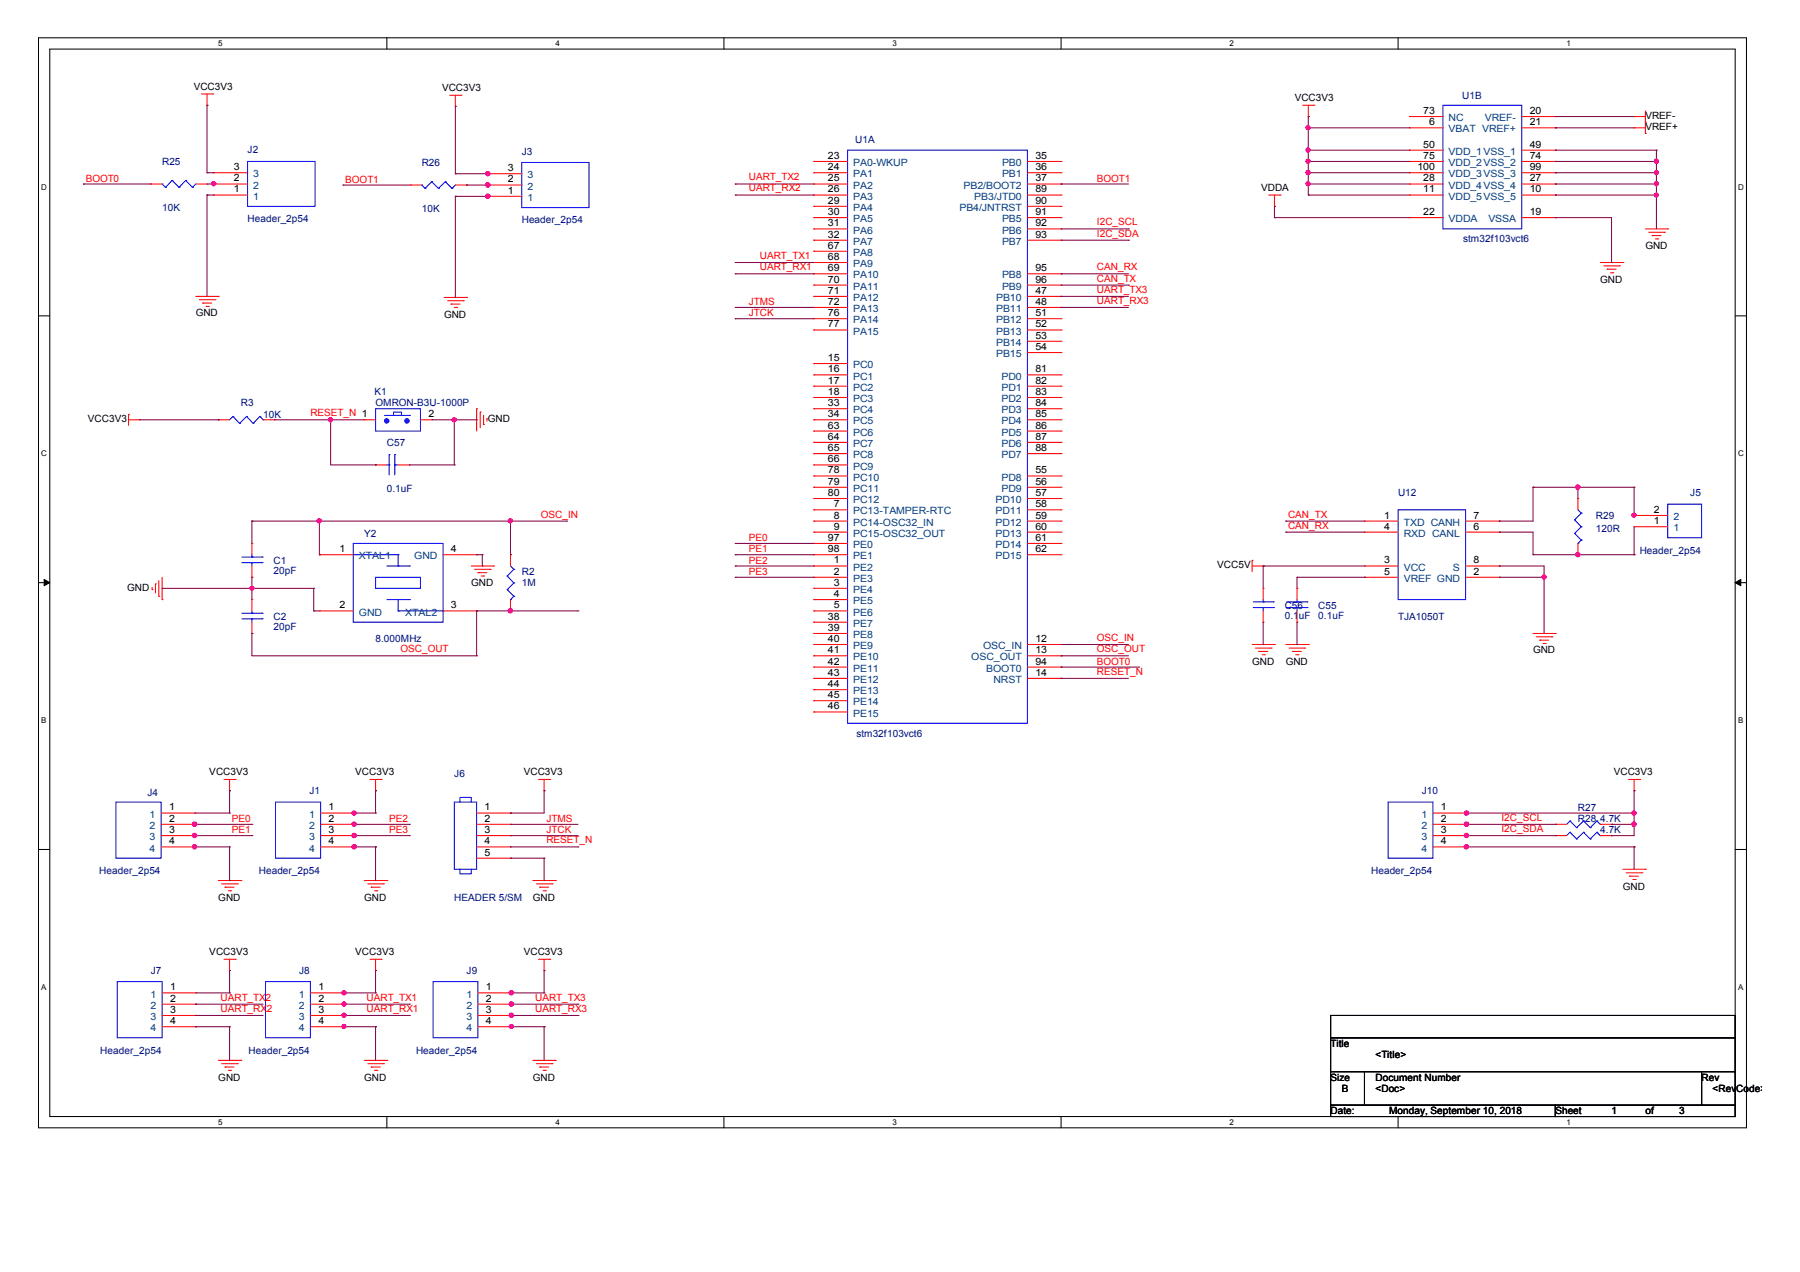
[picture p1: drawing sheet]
<svg xmlns="http://www.w3.org/2000/svg" width="297mm" height="210mm" viewBox="0 0 297 210" stroke-linecap="round" stroke-linejoin="round" font-family="sans-serif">
<path d="M6.3 6.2h281.9v179.9h-281.9zM8.2 8.1h278.1v176.1h-278.1z" fill="none" stroke="#000" stroke-width=".17"/>
<g fill="#fff">
<path d="M36 6.4h.7v1.5h-.7z"/>
<path d="M36 184.5h.7v1.4h-.7z"/>
</g>
<path d="M63.8 6.2v1.9M63.8 184.2v1.9" fill="none" stroke="#000" stroke-width=".17"/>
<g fill="#fff">
<path d="M91.7 6.4h.7v1.5h-.7z"/>
<path d="M91.7 184.5h.7v1.4h-.7z"/>
</g>
<path d="M119.5 6.2v1.9M119.5 184.2v1.9" fill="none" stroke="#000" stroke-width=".17"/>
<g fill="#fff">
<path d="M147.3 6.4h.7v1.5h-.7z"/>
<path d="M147.3 184.5h.7v1.4h-.7z"/>
</g>
<path d="M175.1 6.2v1.9M175.1 184.2v1.9" fill="none" stroke="#000" stroke-width=".17"/>
<g fill="#fff">
<path d="M202.9 6.4h.7v1.5h-.7z"/>
<path d="M202.9 184.5h.7v1.4h-.7z"/>
</g>
<path d="M230.7 6.2v1.9M230.7 184.2v1.9" fill="none" stroke="#000" stroke-width=".17"/>
<g fill="#fff">
<path d="M258.5 6.4h.7v1.5h-.7z"/>
<path d="M258.5 184.5h.7v1.4h-.7z"/>
<path d="M6.8 30.1h.9v1.5h-.9z"/>
<path d="M286.8 30.1h.9v1.5h-.9z"/>
<path d="M6.8 74.1h.9v1.5h-.9z"/>
<path d="M286.8 74.1h.9v1.5h-.9z"/>
</g>
<path d="M6.3 52.1h1.9M286.3 52.1h1.9" fill="none" stroke="#000" stroke-width=".17"/>
<g fill="#fff">
<path d="M6.8 118.2h.9v1.4h-.9z"/>
<path d="M286.8 118.2h.9v1.4h-.9z"/>
</g>
<path d="M6.3 96.2h1.9M286.3 96.2h1.9" fill="none" stroke="#000" stroke-width=".17"/>
<g fill="#000" stroke="#000" stroke-width=".17">
<path d="M7.3 95.6l.9 .6-.9 .5z" fill-rule="evenodd"/>
<path d="M286.3 96.2l1-.6v1.1z" fill-rule="evenodd"/>
</g>
<g fill="#fff">
<path d="M6.8 162.2h.8v1.5h-.8z"/>
<path d="M286.8 162.2h.8v1.5h-.8z"/>
</g>
<path d="M6.3 140.2h1.9M286.3 140.2h1.9M219.6 167.6h66.7v3.7h-66.7zM219.6 171.3h66.7v5.5h-66.7zM219.6 176.8h5.6v5.6h-5.6zM225.2 176.8h55.6v5.6h-55.6zM280.8 176.8h5.5v5.6h-5.5zM219.6 182.4h37.1v1.8h-37.1zM256.7 182.4h29.6v1.8h-29.6z" fill="none" stroke="#000" stroke-width=".17"/>
<g fill="none" stroke="#f00" stroke-width=".17">
<path d="M33.2 15.5h1.9M34.2 17.4h.1M34.2 15.5v1.9M35.1 15.5h.1M74.2 15.7h1.9M75.1 17.5h.1M75.1 15.7v1.8M76.1 15.7h.1M215 17.4h1.8M215.9 19.2h.1M215.9 17.4v1.8M216.8 17.4h.1"/>
<path d="M232.6 19.2h.1M232.6 19.2h5.5M251.1 19.2h5.6M256.7 19.2h.1M269.7 19.2h.1M269.7 19.2h1.8M271.5 18.3v3.7M24.9 30.4h.1M24.9 30.4h1.9M32.3 30.4h1.9M34.2 30.4h.1M35.3 32.2h.1"/>
<path d="M35.3 30.4h.1M35.3 28.5h.1M35.3 32.2h5.6M35.3 28.5h5.6M35.3 30.4h5.6M67.7 30.5h.1M67.7 30.5h1.9M75.1 30.5h1.9M77 30.5h.1M80.5 32.4h.1M80.5 30.5h.1M80.5 28.7h.1"/>
<path d="M80.5 32.4h5.6M80.5 30.5h5.6M80.5 28.7h5.6M134.3 26.6h.1M134.3 28.5h.1M134.3 30.4h.1M134.3 32.2h.1M134.3 34.1h.1M134.3 35.9h.1M134.3 37.8h.1M134.3 39.6h.1M134.3 37.8h5.6"/>
<path d="M134.3 32.2h5.6M134.3 26.6h5.6M134.3 28.5h5.6M134.3 30.4h5.6M134.3 35.9h5.6M134.3 34.1h5.6M134.3 39.6h5.6M169.5 37.8h5.6M169.5 32.2h5.6M169.5 26.6h5.6M169.5 28.5h5.6M169.5 30.4h5.6"/>
<path d="M169.5 35.9h5.6M169.5 34.1h5.6M169.5 39.6h5.6M175.1 26.6h.1M175.1 28.5h.1M175.1 30.4h.1M175.1 32.2h.1M175.1 34.1h.1M175.1 35.9h.1M175.1 37.8h.1M175.1 39.6h.1M209.4 32.2h1.8"/>
<path d="M210.3 34.1h.1M210.3 32.2v1.9M211.2 32.2h.1M232.6 21.1h.1M232.6 24.8h.1M232.6 26.6h.1M232.6 28.5h.1M232.6 30.4h.1M232.6 32.2h.1M232.6 35.9h.1M232.6 32.2h5.5M232.6 21.1h5.5"/>
<path d="M232.6 24.8h5.5M232.6 26.6h5.5M232.6 28.5h5.5M232.6 30.4h5.5M232.6 35.9h5.5M251.1 32.2h5.6M251.1 21.1h5.6M251.1 24.8h5.6M251.1 26.6h5.6M251.1 28.5h5.6M251.1 30.4h5.6M251.1 35.9h5.6"/>
<path d="M256.7 35.9h.1M256.7 32.2h.1M256.7 30.4h.1M256.7 28.5h.1M256.7 26.6h.1M256.7 24.8h.1M256.7 21.1h.1M269.7 21.1h.1M269.7 21.1h1.8M271.5 22h.1M271.5 20.2h.1M271.5 37.8h3.7"/>
<path d="M272.1 38.3h2.6M272.6 38.9h.1M272.6 38.9h1.5M273.2 39.4h.4M273.6 39.4h.1M274.7 38.3h.1M275.2 37.8h.1M32.3 48.9h3.7M32.9 49.5h2.6M33.4 50h.1M33.4 50h1.5M34 50.6h.4"/>
<path d="M34.4 50.6h.1M35.5 49.5h.1M36 48.9h.1M73.3 49.1h3.7M73.9 49.6h2.6M74.4 50.2h.1M74.4 50.2h1.5M75 50.7h.4M75.4 50.7h.1M76.5 49.6h.1M77 49.1h.1M134.3 41.5h.1"/>
<path d="M134.3 43.3h.1M134.3 45.2h.1M134.3 47h.1M134.3 48.9h.1M134.3 50.7h.1M134.3 52.6h.1M134.3 54.5h.1M134.3 48.9h5.6M134.3 50.7h5.6M134.3 43.3h5.6M134.3 41.5h5.6M134.3 45.2h5.6"/>
<path d="M134.3 47h5.6M134.3 52.6h5.6M134.3 54.5h5.6M169.5 48.9h5.6M169.5 50.7h5.6M169.5 45.2h5.6M169.5 47h5.6M169.5 52.6h5.6M169.5 54.5h5.6M169.5 56.3h5.6M169.5 58.2h5.6M175.1 45.2h.1"/>
<path d="M175.1 47h.1M175.1 50.7h.1M175.1 48.9h.1M175.1 52.6h.1M175.1 54.5h.1M175.1 56.3h.1M175.1 58.2h.1M264.1 43.3h3.7M264.7 43.9h2.6M265.2 44.4h.1M265.2 44.4h1.5M265.8 45h.3"/>
<path d="M266.1 45h.1M267.3 43.9h.1M267.8 43.3h.1M21.2 68.4h.1M21.2 69.3h1.8M21.2 68.4v1.8M23 69.3h.1M36 69.3h.1M36 69.3h1.9M43.4 69.3h1.9M45.3 69.3h.1M60.1 69.3h.1"/>
<path d="M60.1 69.3h1.9M62 76.7h.1M62 76.7h1.8M65.7 76.7h1.9M67.6 76.7h.1M69.4 69.3h1.8M71.2 69.3h.1M78.7 67.5h.1M78.7 67.5v3.6M79.2 68h.1M79.2 68v2.6M79.8 70h.1"/>
<path d="M79.8 68.6v1.4M80.3 69.1h.1M80.3 69.1v.4M134.3 60h.1M134.3 61.9h.1M134.3 63.7h.1M134.3 65.6h.1M134.3 67.5h.1M134.3 69.3h.1M134.3 71.1h.1M134.3 73h.1M134.3 74.9h.1"/>
<path d="M134.3 76.7h.1M134.3 78.5h.1M134.3 69.3h5.6M134.3 76.7h5.6M134.3 60h5.6M134.3 61.9h5.6M134.3 63.7h5.6M134.3 65.6h5.6M134.3 67.5h5.6M134.3 71.1h5.6M134.3 73h5.6M134.3 74.9h5.6"/>
<path d="M134.3 78.5h5.6M169.5 69.3h5.6M169.5 61.9h5.6M169.5 63.7h5.6M169.5 65.6h5.6M169.5 67.5h5.6M169.5 71.1h5.6M169.5 73h5.6M169.5 74.9h5.6M169.5 78.5h5.6M175.1 61.9h.1M175.1 63.7h.1"/>
<path d="M175.1 65.6h.1M175.1 67.5h.1M175.1 69.3h.1M175.1 71.1h.1M175.1 73h.1M175.1 74.9h.1M175.1 78.5h.1M25.1 97.3h.1M25.1 96.9v.4M25.7 96.4h.1M25.7 96.4v1.4M26.2 98.4h.1"/>
<path d="M26.2 95.8v2.6M26.8 98.9h.1M26.8 95.3v3.6M41.6 89.7h.1M41.6 95.3h.1M41.6 98.9h.1M41.6 89.7v1.8M41.6 93.4v1.9M41.6 98.9v1.9M52.7 91.5h.1M52.7 91.5h5.6M73.1 91.5h5.6"/>
<path d="M77.8 93.4h3.6M78.3 94h2.6M78.7 91.5h.1M78.9 94.5h.1M78.9 94.5h1.4M79.4 95.1h.4M79.8 95.1h.1M80.9 94h.1M81.4 93.4h.1M84.2 91.5h.1M84.2 91.5v1.9M84.2 98.9v1.9"/>
<path d="M134.3 80.4h.1M134.3 82.3h.1M134.3 84.1h.1M134.3 86h.1M134.3 87.8h.1M134.3 89.7h.1M134.3 91.5h.1M134.3 93.4h.1M134.3 95.3h.1M134.3 97.1h.1M134.3 98.9h.1M134.3 93.4h5.6"/>
<path d="M134.3 80.4h5.6M134.3 82.3h5.6M134.3 84.1h5.6M134.3 86h5.6M134.3 87.8h5.6M134.3 89.7h5.6M134.3 91.5h5.6M134.3 95.3h5.6M134.3 97.1h5.6M134.3 98.9h5.6M169.5 80.4h5.6M169.5 82.3h5.6"/>
<path d="M169.5 84.1h5.6M169.5 86h5.6M169.5 87.8h5.6M169.5 89.7h5.6M169.5 91.5h5.6M175.1 80.4h.1M175.1 82.3h.1M175.1 84.1h.1M175.1 86h.1M175.1 87.8h.1M175.1 89.7h.1M175.1 91.5h.1"/>
<path d="M206.6 92.5h.1M206.6 93.4h1.8M206.6 92.5v1.8M208.4 93.4h.1M208.4 97.1h.1M208.4 97.1v1.8M214 97.1h.1M214 97.1v1.8M225.2 86h.1M225.2 93.4h.1M225.2 87.8h.1M225.2 95.3h.1"/>
<path d="M225.2 93.4h5.5M225.2 86h5.5M225.2 87.8h5.5M225.2 95.3h5.5M241.9 93.4h5.5M241.9 86h5.5M241.9 87.8h5.5M241.9 95.3h5.5M247.4 95.3h.1M247.4 87.8h.1M247.4 86h.1M247.4 93.4h.1"/>
<path d="M260.4 82.3h.1M260.4 91.5h.1M260.4 82.3v1.8M260.4 89.7v1.8M269.7 86.9h.1M269.7 85.1h.1M269.7 86.9h5.5M269.7 85.1h5.5M41.6 104.5h.1M41.6 102.7v1.8M52.7 100.8h.1M52.7 100.8h5.6"/>
<path d="M73.1 100.8h5.6M78.7 100.8h.1M84.2 100.8h.1M134.3 100.8h.1M134.3 102.7h.1M134.3 104.5h.1M134.3 106.4h.1M134.3 108.2h.1M134.3 110.1h.1M134.3 111.9h.1M134.3 113.8h.1M134.3 115.6h.1"/>
<path d="M134.3 117.5h.1M134.3 104.5h5.6M134.3 106.4h5.6M134.3 100.8h5.6M134.3 102.7h5.6M134.3 108.2h5.6M134.3 110.1h5.6M134.3 111.9h5.6M134.3 113.8h5.6M134.3 115.6h5.6M134.3 117.5h5.6M169.5 106.4h5.6"/>
<path d="M169.5 108.2h5.6M169.5 110.1h5.6M169.5 111.9h5.6M175.1 106.4h.1M175.1 108.2h.1M175.1 110.1h.1M175.1 111.9h.1M206.6 106.4h3.7M207.2 106.9h2.6M207.7 107.5h.1M207.7 107.5h1.5M208.3 108h.4"/>
<path d="M208.4 102.7h.1M208.4 100.8v1.9M208.7 108h.1M209.8 106.9h.1M210.3 106.4h.1M212.2 106.4h3.7M212.7 106.9h2.6M213.3 107.5h.1M213.3 107.5h1.5M213.8 108h.4M214 102.7h.1M214 100.8v1.9"/>
<path d="M214.2 108h.1M215.3 106.9h.1M215.9 106.4h.1M253 104.5h3.7M253.5 105.1h2.6M254.1 105.6h.1M254.1 105.6h1.5M254.6 106.2h.4M255 106.2h.1M256.1 105.1h.1M256.7 104.5h.1M26.6 137.9h5.5"/>
<path d="M26.6 134.2h5.5M26.6 136h5.5M26.6 139.8h5.5M32.1 134.2h.1M32.1 136h.1M32.1 137.9h.1M32.1 139.8h.1M37 128.6h1.8M37.9 130.5h.1M37.9 128.6v1.9M38.8 128.6h.1M52.9 137.9h5.6"/>
<path d="M52.9 134.2h5.6M52.9 136h5.6M52.9 139.8h5.6M58.5 134.2h.1M58.5 136h.1M58.5 137.9h.1M58.5 139.8h.1M61 128.6h1.9M62 130.5h.1M62 128.6v1.9M62.9 128.6h.1M78.7 137.9h5.5"/>
<path d="M78.7 134.2h5.5M78.7 136h5.5M78.7 139.8h5.5M84.2 134.2h.1M84.2 136h.1M84.2 137.9h.1M84.2 139.8h.1M88.9 128.6h1.8M89.8 130.5h.1M89.8 128.6v1.9M90.7 128.6h.1M236.5 137.9h5.5"/>
<path d="M236.5 134.2h5.5M236.5 136h5.5M236.5 139.8h5.5M242 134.2h.1M242 136h.1M242 137.9h.1M242 139.8h.1M256.7 137.9h.1M256.7 136h.1M256.7 137.9h1.8M256.7 136h1.8M264.1 137.9h1.8"/>
<path d="M264.1 136h1.8M265.9 137.9h.1M265.9 136h.1M268.7 128.6h1.9M269.7 130.5h.1M269.7 128.6v1.9M270.6 128.6h.1M36 145.3h3.8M36.6 145.9h2.6M37 158.3h1.8M37.1 146.4h.1M37.1 146.4h1.5"/>
<path d="M37.7 147h.4M37.9 158.3v1.9M38.1 147h.1M38.8 158.3h.1M39.2 145.9h.1M39.8 145.3h.1M60.1 145.3h3.7M60.7 145.9h2.6M61 158.3h1.9M61.3 146.4h.1M61.3 146.4h1.4M61.8 147h.4"/>
<path d="M62 158.3v1.9M62.2 147h.1M62.9 158.3h.1M63.3 145.9h.1M63.8 145.3h.1M78.7 141.6h5.5M84.2 141.6h.1M87.9 145.3h3.8M88.5 145.9h2.6M88.9 158.3h1.8M89.1 146.4h.1M89.1 146.4h1.5"/>
<path d="M89.6 147h.4M89.8 158.3v1.9M90 147h.1M90.7 158.3h.1M91.1 145.9h.1M91.7 145.3h.1M267.8 143.4h3.7M268.4 144h2.5M268.9 144.6h.1M268.9 144.6h1.5M269.5 145.1h.3M269.8 145.1h.1"/>
<path d="M270.9 144h.1M271.5 143.4h.1M26.8 163.8h5.5M26.8 165.7h5.5M26.8 167.6h5.5M26.8 169.4h5.5M32.3 163.8h.1M32.3 165.7h.1M32.3 167.6h.1M32.3 169.4h.1M36 175h3.8M36.6 175.5h2.6"/>
<path d="M37.1 176.1h.1M37.1 176.1h1.5M37.7 176.6h.4M37.9 160.2h.1M38.1 176.6h.1M39.2 175.5h.1M39.8 175h.1M51.2 163.8h5.6M51.2 165.7h5.6M51.2 167.6h5.6M51.2 169.4h5.6M56.8 163.8h.1"/>
<path d="M56.8 165.7h.1M56.8 167.6h.1M56.8 169.4h.1M60.1 175h3.7M60.7 175.5h2.6M61.3 176.1h.1M61.3 176.1h1.4M61.8 176.6h.4M62 160.2h.1M62.2 176.6h.1M63.3 175.5h.1M63.8 175h.1"/>
<path d="M78.9 163.8h5.5M78.9 165.7h5.5M78.9 167.6h5.5M78.9 169.4h5.5M84.4 163.8h.1M84.4 165.7h.1M84.4 167.6h.1M84.4 169.4h.1M87.9 175h3.8M88.5 175.5h2.6M89.1 176.1h.1M89.1 176.1h1.5"/>
<path d="M89.6 176.6h.4M89.8 160.2h.1M90 176.6h.1M91.1 175.5h.1M91.7 175h.1"/>
</g>
<g fill="none" stroke="#00f" stroke-width=".17">
<path d="M238.1 17.4h13v20.4h-13zM26.8 30.4h.1M26.8 30.4l.5 .5M27.3 30.9h.1M28.4 29.8h.1M28.4 29.8l1.1 1.1M28.4 29.8l-1.1 1.1M29.5 30.9h.1M30.6 29.8h.1M30.6 29.8l1.1 1.1M30.6 29.8l-1.1 1.1M31.7 30.9h.1"/>
<path d="M32.3 30.4l-.6 .5M40.9 26.6h11.1v7.5h-11.1zM69.6 30.5h.1M69.6 30.5l.5 .6M70.1 31.1h.1M71.2 30h.1M71.2 30l1.1 1.1M71.2 30l-1.1 1.1M72.3 31.1h.1M73.5 30h.1M73.5 30l1.1 1.1M73.5 30l-1.2 1.1"/>
<path d="M74.6 31.1h.1M75.1 30.5l-.5 .6M86.1 26.8h11.1v7.5h-11.1zM139.9 24.8h29.6v94.6h-29.6zM38.4 68.7h.1M38.4 68.7l-.5 .6M38.4 68.7l1.1 1.2M39.5 69.9h.1M40.7 68.7h.1M40.7 68.7l-1.2 1.2M40.7 68.7l1.1 1.2M41.8 69.9h.1"/>
<path d="M42.9 68.7h.1M42.9 68.7l-1.1 1.2M42.9 68.7l.5 .6M43.4 69.3h.1M62 67.5h7.4v3.6h-7.4zM63.5 68.6h4.1M63.8 76.7h.4M64.2 76.7h.1M64.2 75h.1M64.2 75v3.4M64.9 68h1.4v.6h-1.4zM65.2 75h.1"/>
<path d="M65.2 76.7h.1M65.2 76.7h.5M65.2 75v3.4M67.6 68.6h.1M39.9 92.9h3.4M39.9 91.9h3.4M41.6 91.9h.1M41.6 92.9h.1M41.6 91.5v.4M41.6 92.9v.5M43.3 92.9h.1M43.3 91.9h.1"/>
<path d="M58.3 89.7h14.8v13h-14.8zM58.3 91.5h7.4M62 95.3h7.4v1.8h-7.4zM63.8 93.4h3.8M63.8 98.9h3.8M65.7 93.4h.1M65.7 91.5h.1M65.7 91.5v1.9M65.7 98.9v1.9M67.6 93.4h.1M67.6 98.9h.1M83.7 95.1h.1"/>
<path d="M83.7 97.3h.1M83.7 95.1l1.1 1.1M83.7 97.3l1.1 1.1M84.2 98.9h.1M84.2 93.4l.6 .6M84.8 94h.1M84.8 96.2h.1M84.8 98.4h.1M84.8 94l-1.1 1.1M84.8 96.2l-1.1 1.1M84.8 98.4l-.6 .5M206.8 99.3h3.3"/>
<path d="M208.4 99.3h.1M208.4 98.9v.4M210.1 99.3h.1M212.3 99.3h3.4M214 99.3h.1M214 98.9v.4M215.7 99.3h.1M230.7 84.1h11.2v14.8h-11.2zM259.8 85.8h.1M259.8 88h.1M259.8 85.8l1.1 1.1M259.8 88l1.1 1.1"/>
<path d="M260.4 89.7h.1M260.4 84.1l.5 .6M260.9 84.7h.1M260.9 86.9h.1M260.9 89.1h.1M260.9 84.7l-1.1 1.1M260.9 86.9l-1.1 1.1M260.9 89.1l-.5 .6M275.2 83.2h5.6v5.5h-5.6zM39.9 102.1h3.4M39.9 101.2h3.4M41.6 101.2h.1"/>
<path d="M41.6 102.1h.1M41.6 100.8v.4M41.6 102.1v.6M43.3 102.1h.1M43.3 101.2h.1M65.7 100.8h.1M65.7 100.8h7.4M73.1 100.8h.1M206.8 100.3h3.3M208.4 100.3h.1M208.4 100.3v.5M210.1 100.3h.1"/>
<path d="M212.3 100.3h3.4M214 100.3h.1M214 100.3v.5M215.7 100.3h.1M19.1 132.3h7.5v9.3h-7.5zM45.5 132.3h7.4v9.3h-7.4zM75 132.3h3.7v11.1h-3.7zM75.9 132.3v-.7h1.9v.7M229.1 132.3h7.4v9.3h-7.4zM259.1 137.3h.1M259.1 135.5h.1M259.1 137.3l-.6 .6"/>
<path d="M259.1 137.3l1.1 1.1M259.1 135.5l-.6 .5M259.1 135.5l1.1 1.1M260.2 138.4h.1M260.2 136.6h.1M261.3 137.3h.1M261.3 135.5h.1M261.3 137.3l-1.1 1.1M261.3 137.3l1.1 1.1M261.3 135.5l-1.1 1.1M261.3 135.5l1.1 1.1M262.4 138.4h.1"/>
<path d="M262.4 136.6h.1M263.5 137.3h.1M263.5 135.5h.1M263.5 137.3l-1.1 1.1M263.5 137.3l.6 .6M263.5 135.5l-1.1 1.1M263.5 135.5l.6 .5M264.1 137.9h.1M264.1 136h.1M75.9 143.4v.8h1.9v-.8M19.3 162h7.5v9.3h-7.5zM43.8 162h7.4v9.3h-7.4z"/>
<path d="M71.5 162h7.4v9.3h-7.4z"/>
</g>
<g fill="#00f" stroke="#00f" stroke-width=".17">
<circle cx="67.2" cy="69.5" r=".37"/>
<circle cx="63.8" cy="69.5" r=".37"/>
</g>
<g fill="none" stroke="#800040" stroke-width=".17">
<path d="M34.2 17.4h.1M34.2 17.4v11.1M75.1 17.5h.1M75.1 17.5v11.2M215.9 19.2h.1M215.9 19.2v13M256.7 19.2h.1M256.7 19.2h13M13.8 30.4h.1M13.8 30.4h11.1M34.2 32.2h.1M34.2 28.5h.1"/>
<path d="M34.2 30.4h1.3M34.2 32.2h1.1M34.2 28.5h1.1M34.2 32.2v16.7M35.3 30.4h.1M35.5 30.4h.1M56.6 30.5h.1M56.6 30.5h11.1M75.1 32.4h.1M75.1 28.7h.1M75.1 32.4h5.6M75.1 32.4v16.7"/>
<path d="M75.1 28.7h5.6M77 30.5h.1M77 30.5h3.7M80.5 30.5h.1M80.5 28.7h.1M80.5 32.4h.1M121.3 30.4h.1M121.3 32.2h.1M121.3 30.4h13M121.3 32.2h13M175.1 30.4h.1M175.1 30.4h11.1"/>
<path d="M175.1 37.8h11.1M175.1 39.6h11.1M186.2 37.8h.1M186.2 39.6h.1M210.3 34.1h.1M210.3 35.9h.1M210.3 35.9h22.3M210.3 34.1v1.8M215.9 21.1h.1M215.9 32.2h.1M215.9 30.4h.1M215.9 24.8h.1"/>
<path d="M215.9 26.6h.1M215.9 28.5h.1M215.9 30.4h16.7M215.9 32.2h16.7M215.9 21.1h16.7M215.9 24.8h16.7M215.9 28.5h16.7M215.9 26.6h16.7M256.7 35.9h.1M256.7 21.1h.1M256.7 24.8h.1M256.7 30.4h.1"/>
<path d="M256.7 28.5h.1M256.7 26.6h.1M256.7 32.2h.1M256.7 30.4h16.6M256.7 32.2h16.6M256.7 21.1h13M256.7 35.9h9.2v7.4M256.7 24.8h16.6M256.7 28.5h16.6M256.7 26.6h16.6M273.3 32.2h.1M273.3 30.4h.1"/>
<path d="M273.3 26.6h.1M273.3 24.8h.1M273.3 28.5h.1M273.3 24.8v13M121.3 52.6h.1M121.3 50.7h.1M121.3 43.3h.1M121.3 45.2h.1M121.3 50.7h13M121.3 52.6h13M121.3 43.3h13M121.3 45.2h13"/>
<path d="M175.1 48.9h.1M175.1 50.7h.1M175.1 45.2h.1M175.1 48.9h11.1M175.1 50.7h11.1M175.1 45.2h11.1M175.1 47h11.1M186.2 47h.1M265.9 43.3h.1M23 69.3h13M36 69.3h.1M45.3 69.3h14.8"/>
<path d="M54.6 69.3h.1M54.6 69.3v7.4h7.4M62 76.7h.1M67.6 76.7h7.4M71.2 69.3h7.5M75 69.3h.1M75 76.7h.1M75 69.3v7.4M78.7 69.3h.1M26.8 97.1h.1M26.8 97.1h25M41.6 97.1h.1"/>
<path d="M41.6 86h.1M41.6 95.3h.1M41.6 86v3.7M41.6 95.3v3.6M41.6 86h51.9M51.8 97.1h.1M51.8 97.1v3.7M52.7 91.5h.1M52.7 86v5.5M78.7 91.5h.9M79.6 91.5h.1M79.6 93.4h.1"/>
<path d="M79.6 91.5v1.9M84.2 86h.1M84.2 91.5h.1M84.2 86v5.5M93.5 86h.1M121.3 89.7h.1M121.3 91.5h.1M121.3 93.4h.1M121.3 95.3h.1M121.3 89.7h13M121.3 91.5h13M121.3 93.4h13"/>
<path d="M121.3 95.3h13M208.4 93.4h.1M208.4 93.4h16.8M208.4 93.4v3.7M212.2 86h.1M212.2 87.8h.1M212.2 86h13M212.2 87.8h13M214 95.3h.1M214 95.3h11.2M214 95.3v1.8M225.2 95.3h.1"/>
<path d="M247.4 86h.1M247.4 87.8h.1M247.4 93.4h.1M247.4 95.3h.1M247.4 93.4h7.4v11.1M247.4 95.3h7.4M247.4 87.8h5.6v3.7M253 80.4h.1M253 91.5h.1M253 80.4v5.6h-5.6M253 91.5h16.7M253 80.4h16.7"/>
<path d="M254.8 95.3h.1M260.4 80.4h.1M260.4 91.5h.1M260.4 80.4v1.9M269.7 91.5h.1M269.7 80.4h.1M269.7 85.1h.1M269.7 85.2h.1M269.7 80.4v4.8M269.7 86.9v4.6M41.6 104.5h.1M41.6 104.5v3.7h37.1"/>
<path d="M51.8 100.8h.1M51.8 100.8h.9M78.7 108.2h.1M78.7 100.8h.1M78.7 100.8v7.4M78.7 100.8h16.7M84.2 100.8h.1M95.4 100.8h.1M175.1 106.4h.1M175.1 111.9h.1M175.1 108.2h.1M175.1 110.1h.1"/>
<path d="M175.1 106.4h11.1M175.1 111.9h11.1M175.1 108.2h11.1M175.1 110.1h13M208.4 106.4h.1M208.4 102.7v3.7M214 106.4h.1M214 102.7v3.7M31.7 139.8h6.2M32 136h9.6M32 137.9h9.6M32.1 139.8h.1"/>
<path d="M32.1 136h.1M32.1 137.9h.1M32.1 134.2h5.8M37.9 134.2h.1M37.9 130.5h.1M37.9 139.8h.1M37.9 130.5v3.7M37.9 139.8v5.5M41.6 136h.1M41.6 137.9h.1M58.3 134.2h3.7M58.3 136h9.3"/>
<path d="M58.3 137.9h9.3M58.3 139.8h3.7M58.5 136h.1M58.5 137.9h.1M58.5 134.2h.1M58.5 139.8h.1M62 130.5h.1M62 139.8h.1M62 134.2h.1M62 130.5v3.7M62 139.8v5.5M67.6 137.9h.1"/>
<path d="M67.6 136h.1M84.2 134.2h.1M84.2 136h.1M84.2 137.9h.1M84.2 136h11.2M84.2 137.9h11.2M84.2 139.8h11.2M89.8 130.5h.1M89.8 130.5v3.7h-5.6M95.4 139.8h.1M241.9 134.2h27.8M241.9 136h14.8"/>
<path d="M241.9 137.9h14.8M241.9 139.8h27.8M242 134.2h.1M242 136h.1M242 137.9h.1M242 139.8h.1M256.7 137.9h.1M256.7 136h.1M265.9 136h.1M265.9 137.9h.1M265.9 136h3.8M269.7 130.5h.1"/>
<path d="M269.7 139.8h.1M269.7 136h.1M269.7 134.2h.1M269.7 130.5v7.4h-3.8M269.7 139.8v3.6M37.9 145.3h.1M84.2 141.6h.1M84.2 141.6h5.6M89.8 141.6h.1M89.8 141.6v3.7M32.3 169.4h.1M32.3 165.7h.1"/>
<path d="M32.3 167.6h.1M32.3 163.8h5.6M32.3 169.4h5.6M32.3 165.7h11.1M32.3 167.6h11.1M37.9 163.8h.1M37.9 160.2h.1M37.9 169.4h.1M37.9 160.2v3.6M37.9 169.4v5.6M56.4 163.8h5.6M56.4 169.4h5.6"/>
<path d="M56.4 165.7h11.2M56.4 167.6h11.2M56.8 163.8h.1M56.8 169.4h.1M56.8 165.7h.1M56.8 167.6h.1M62 160.2h.1M62 169.4h.1M62 163.8h.1M62 160.2v3.6M62 169.4v5.6M67.6 167.6h.1"/>
<path d="M67.6 165.7h.1M84.2 163.8h5.6M84.2 169.4h5.6M84.2 165.7h11.2M84.2 167.6h11.2M84.4 163.8h.1M84.4 169.4h.1M84.4 165.7h.1M84.4 167.6h.1M89.8 160.2h.1M89.8 169.4h.1M89.8 163.8h.1"/>
<path d="M89.8 160.2v3.6M89.8 169.4v5.6M95.4 167.6h.1M95.4 165.7h.1"/>
</g>
<g fill="#f0f" stroke="#f0f" stroke-width=".17">
<circle cx="41.6" cy="97.1" r=".34"/>
<circle cx="52.7" cy="85.9" r=".36"/>
<circle cx="84.2" cy="85.9" r=".36"/>
<circle cx="215.9" cy="21" r=".34"/>
<circle cx="273.3" cy="28.5" r=".35"/>
<circle cx="273.3" cy="26.6" r=".35"/>
<circle cx="273.3" cy="32.2" r=".34"/>
<circle cx="273.3" cy="30.3" r=".34"/>
<circle cx="215.8" cy="24.8" r=".35"/>
<circle cx="215.8" cy="26.6" r=".35"/>
<circle cx="215.8" cy="28.5" r=".35"/>
<circle cx="215.9" cy="30.3" r=".34"/>
<circle cx="80.5" cy="30.5" r=".37"/>
<circle cx="80.5" cy="32.4" r=".37"/>
<circle cx="80.5" cy="28.6" r=".37"/>
<circle cx="32.1" cy="139.7" r=".37"/>
<circle cx="58.4" cy="139.7" r=".37"/>
<circle cx="56.8" cy="167.5" r=".35"/>
<circle cx="84.4" cy="165.7" r=".37"/>
<circle cx="269.6" cy="136" r=".37"/>
<circle cx="254.8" cy="95.2" r=".34"/>
<circle cx="260.4" cy="80.4" r=".37"/>
<circle cx="260.4" cy="91.5" r=".37"/>
<circle cx="54.5" cy="69.3" r=".36"/>
<circle cx="75" cy="69.3" r=".36"/>
<circle cx="32.1" cy="136" r=".37"/>
<circle cx="32.1" cy="137.9" r=".37"/>
<circle cx="58.4" cy="134.2" r=".36"/>
<circle cx="58.4" cy="137.9" r=".37"/>
<circle cx="58.4" cy="136" r=".37"/>
<circle cx="56.8" cy="165.7" r=".35"/>
<circle cx="56.8" cy="169.4" r=".34"/>
<circle cx="56.8" cy="163.8" r=".35"/>
<circle cx="84.4" cy="167.5" r=".37"/>
<circle cx="84.4" cy="169.4" r=".36"/>
<circle cx="84.4" cy="163.8" r=".37"/>
<circle cx="242" cy="139.7" r=".37"/>
<circle cx="242" cy="137.9" r=".37"/>
<circle cx="242" cy="136" r=".37"/>
<circle cx="242" cy="134.2" r=".36"/>
<circle cx="269.6" cy="134.2" r=".36"/>
<circle cx="269.6" cy="85" r=".36"/>
<circle cx="35.3" cy="30.3" r=".34"/>
<circle cx="84.2" cy="100.8" r=".37"/>
</g>
<g font-size="1.7">
<text x="32" y="14.8">VCC3V3</text>
<text x="72.9" y="15">VCC3V3</text>
<text x="213.7" y="16.6">VCC3V3</text>
<text x="234.9" y="18.8">73</text>
<text x="235.8" y="20.7">6</text>
<text x="252.4" y="20.7">21</text>
<text x="252.4" y="18.8">20</text>
<text x="271.5" y="21.4">VREF+</text>
<text x="271.5" y="19.6">VREF-</text>
<text x="38.6" y="29.9">2</text>
<text x="38.6" y="28.1">3</text>
<text x="83.8" y="28.3">3</text>
<text x="136.6" y="26.2">23</text>
<text x="136.6" y="28.1">24</text>
<text x="136.6" y="29.9">25</text>
<text x="170.9" y="26.2">35</text>
<text x="170.9" y="28.1">36</text>
<text x="170.9" y="29.9">37</text>
<text x="233.9" y="28.1">100</text>
<text x="234.9" y="24.4">50</text>
<text x="234.9" y="26.2">75</text>
<text x="234.9" y="29.9">28</text>
<text x="252.4" y="29.9">27</text>
<text x="252.4" y="28.1">99</text>
<text x="252.4" y="26.2">74</text>
<text x="252.4" y="24.4">49</text>
<text x="38.6" y="31.8">1</text>
<text x="83.8" y="32">1</text>
<text x="83.8" y="30.1">2</text>
<text x="136.6" y="31.8">26</text>
<text x="136.6" y="33.6">29</text>
<text x="136.6" y="35.5">30</text>
<text x="170.9" y="31.8">89</text>
<text x="170.9" y="33.6">90</text>
<text x="170.9" y="35.5">91</text>
<text x="208.1" y="31.5">VDDA</text>
<text x="234.9" y="31.8">11</text>
<text x="234.9" y="35.5">22</text>
<text x="252.4" y="35.5">19</text>
<text x="252.4" y="31.8">10</text>
<text x="136.6" y="37.4">31</text>
<text x="136.6" y="39.2">32</text>
<text x="136.6" y="41">67</text>
<text x="170.9" y="37.4">92</text>
<text x="170.9" y="39.2">93</text>
<text x="271.5" y="41.1">GND</text>
<text x="136.6" y="42.9">68</text>
<text x="136.6" y="44.8">69</text>
<text x="136.6" y="46.6">70</text>
<text x="170.9" y="44.8">95</text>
<text x="170.9" y="46.6">96</text>
<text x="264.1" y="46.7">GND</text>
<text x="32.3" y="52.2">GND</text>
<text x="73.3" y="52.4">GND</text>
<text x="136.6" y="48.5">71</text>
<text x="136.6" y="50.3">72</text>
<text x="136.6" y="52.2">76</text>
<text x="170.9" y="50.3">48</text>
<text x="170.9" y="48.5">47</text>
<text x="170.9" y="52.2">51</text>
<text x="136.6" y="54">77</text>
<text x="136.6" y="59.6">15</text>
<text x="170.9" y="54">52</text>
<text x="170.9" y="55.9">53</text>
<text x="170.9" y="57.8">54</text>
<text x="136.6" y="61.4">16</text>
<text x="136.6" y="63.3">17</text>
<text x="136.6" y="65.2">18</text>
<text x="170.9" y="61.4">81</text>
<text x="170.9" y="63.3">82</text>
<text x="170.9" y="65.2">83</text>
<text x="14.5" y="69.7">VCC3V3</text>
<text x="70.7" y="68.8">2</text>
<text x="80.5" y="69.7">GND</text>
<text x="136.6" y="67">33</text>
<text x="136.6" y="68.8">34</text>
<text x="136.6" y="70.7">63</text>
<text x="170.9" y="67">84</text>
<text x="170.9" y="68.8">85</text>
<text x="170.9" y="70.7">86</text>
<text x="136.6" y="72.6">64</text>
<text x="136.6" y="74.4">65</text>
<text x="136.6" y="76.3">66</text>
<text x="170.9" y="72.6">87</text>
<text x="170.9" y="74.4">88</text>
<text x="136.6" y="78.1">78</text>
<text x="136.6" y="80">79</text>
<text x="136.6" y="81.8">80</text>
<text x="137.6" y="83.7">7</text>
<text x="170.9" y="78.1">55</text>
<text x="170.9" y="80">56</text>
<text x="170.9" y="81.8">57</text>
<text x="170.9" y="83.7">58</text>
<text x="136.6" y="89.3">97</text>
<text x="137.6" y="85.6">8</text>
<text x="137.6" y="87.4">9</text>
<text x="170.9" y="85.6">59</text>
<text x="170.9" y="87.4">60</text>
<text x="170.9" y="89.3">61</text>
<text x="228.4" y="85.6">1</text>
<text x="228.4" y="87.4">4</text>
<text x="243.2" y="87.4">6</text>
<text x="243.2" y="85.6">7</text>
<text x="272.9" y="86.5">1</text>
<text x="272.9" y="84.6">2</text>
<text x="56" y="91.1">1</text>
<text x="74.4" y="91.1">4</text>
<text x="136.6" y="91.1">98</text>
<text x="137.6" y="93">1</text>
<text x="137.6" y="94.8">2</text>
<text x="170.9" y="91.1">62</text>
<text x="200.9" y="93.8">VCC5V</text>
<text x="228.4" y="93">3</text>
<text x="228.4" y="94.8">5</text>
<text x="243.2" y="94.8">2</text>
<text x="243.2" y="93">8</text>
<text x="21" y="97.5">GND</text>
<text x="56" y="100.4">2</text>
<text x="74.4" y="100.4">3</text>
<text x="77.8" y="96.7">GND</text>
<text x="137.6" y="96.7">3</text>
<text x="137.6" y="98.5">4</text>
<text x="137.6" y="100.4">5</text>
<text x="136.6" y="102.2">38</text>
<text x="136.6" y="104.1">39</text>
<text x="136.6" y="105.9">40</text>
<text x="136.6" y="107.8">41</text>
<text x="170.9" y="105.9">12</text>
<text x="170.9" y="107.8">13</text>
<text x="253" y="107.8">GND</text>
<text x="136.6" y="109.7">42</text>
<text x="136.6" y="111.5">43</text>
<text x="136.6" y="113.4">44</text>
<text x="170.9" y="109.7">94</text>
<text x="170.9" y="111.5">14</text>
<text x="206.6" y="109.7">GND</text>
<text x="212.2" y="109.7">GND</text>
<text x="136.6" y="115.2">45</text>
<text x="136.6" y="117.1">46</text>
<text x="34.5" y="127.9">VCC3V3</text>
<text x="58.6" y="127.9">VCC3V3</text>
<text x="86.4" y="127.9">VCC3V3</text>
<text x="266.3" y="127.9">VCC3V3</text>
<text x="27.9" y="133.7">1</text>
<text x="27.9" y="135.6">2</text>
<text x="27.9" y="137.5">3</text>
<text x="54.2" y="133.7">1</text>
<text x="54.2" y="135.6">2</text>
<text x="54.2" y="137.5">3</text>
<text x="80" y="133.7">1</text>
<text x="80" y="135.6">2</text>
<text x="80" y="137.5">3</text>
<text x="237.8" y="133.7">1</text>
<text x="237.8" y="135.6">2</text>
<text x="237.8" y="137.5">3</text>
<text x="27.9" y="139.3">4</text>
<text x="54.2" y="139.3">4</text>
<text x="80" y="139.3">4</text>
<text x="80" y="141.2">5</text>
<text x="237.8" y="139.3">4</text>
<text x="36" y="148.6">GND</text>
<text x="60.1" y="148.6">GND</text>
<text x="87.9" y="148.6">GND</text>
<text x="267.8" y="146.8">GND</text>
<text x="34.5" y="157.5">VCC3V3</text>
<text x="58.6" y="157.5">VCC3V3</text>
<text x="86.4" y="157.5">VCC3V3</text>
<text x="28.1" y="163.4">1</text>
<text x="28.1" y="165.3">2</text>
<text x="28.1" y="167.1">3</text>
<text x="52.5" y="163.4">1</text>
<text x="52.5" y="165.3">2</text>
<text x="52.5" y="167.1">3</text>
<text x="80.2" y="163.4">1</text>
<text x="80.2" y="165.3">2</text>
<text x="80.2" y="167.1">3</text>
<text x="28.1" y="169">4</text>
<text x="52.5" y="169">4</text>
<text x="80.2" y="169">4</text>
<text x="219.6" y="172.7">Title</text>
<text x="36" y="178.3">GND</text>
<text x="60.1" y="178.3">GND</text>
<text x="87.9" y="178.3">GND</text>
<text x="219.6" y="178.3">Size</text>
<text x="227" y="178.3">Document Number</text>
<text x="227" y="174.6">&lt;Title&gt;</text>
<text x="280.8" y="178.3">Rev</text>
<text x="219.6" y="183.9">Date:</text>
<text x="221.4" y="180.2">B</text>
<text x="227" y="180.2">&lt;Doc&gt;</text>
<text x="229.2" y="183.9">Monday, September 10, 2018</text>
<text x="256.7" y="183.9">Sheet</text>
<text x="265.9" y="183.9">1</text>
<text x="271.5" y="183.9">of</text>
<text x="277.1" y="183.9">3</text>
<text x="282.6" y="180.2">&lt;Rev</text>
<text x="286.5" y="180.2">Code&gt;</text>
</g>
<g font-size="1.7" fill="#000080">
<text x="241.3" y="16.3">U1B</text>
<text x="141.1" y="23.7">U1A</text>
<text x="26.8" y="27.2">R25</text>
<text x="40.9" y="25.3">J2</text>
<text x="69.6" y="27.4">R26</text>
<text x="86.1" y="25.5">J3</text>
<text x="26.8" y="34.8">10K</text>
<text x="69.6" y="35">10K</text>
<text x="40.9" y="36.6">Header_2p54</text>
<text x="86.1" y="36.8">Header_2p54</text>
<text x="241.5" y="40">stm32f103vct6</text>
<text x="61.8" y="65.2">K1</text>
<text x="39.8" y="67.1">R3</text>
<text x="43.4" y="68.9">10K</text>
<text x="62" y="67.1">OMRON-B3U-1000P</text>
<text x="63.8" y="73.5">C57</text>
<text x="63.8" y="81.2">0.1uF</text>
<text x="230.7" y="81.9">U12</text>
<text x="278.9" y="81.9">J5</text>
<text x="60.1" y="88.6">Y2</text>
<text x="263.4" y="85.6">R29</text>
<text x="263.4" y="87.8">120R</text>
<text x="45.1" y="93">C1</text>
<text x="45.1" y="94.7">20pF</text>
<text x="86.1" y="94.9">R2</text>
<text x="270.6" y="91.4">Header_2p54</text>
<text x="86.1" y="96.7">1M</text>
<text x="212" y="100.4">C56</text>
<text x="217.6" y="100.4">C55</text>
<text x="45.1" y="102.3">C2</text>
<text x="45.1" y="103.9">20pF</text>
<text x="62" y="106">8.000MHz</text>
<text x="212" y="102.1">0.1uF</text>
<text x="217.6" y="102.1">0.1uF</text>
<text x="230.7" y="102.3">TJA1050T</text>
<text x="141.4" y="121.6">stm32f103vct6</text>
<text x="24.3" y="131.4">J4</text>
<text x="51.1" y="131">J1</text>
<text x="75" y="128.2">J6</text>
<text x="234.6" y="131">J10</text>
<text x="260.4" y="135.7">R28</text>
<text x="260.4" y="133.8">R27</text>
<text x="264.1" y="137.5">4.7K</text>
<text x="264.1" y="135.7">4.7K</text>
<text x="16.4" y="144.2">Header_2p54</text>
<text x="42.7" y="144.2">Header_2p54</text>
<text x="75" y="148.6">HEADER 5/SM</text>
<text x="226.3" y="144.2">Header_2p54</text>
<text x="24.9" y="160.7">J7</text>
<text x="49.4" y="160.7">J8</text>
<text x="77" y="160.7">J9</text>
<text x="16.6" y="173.9">Header_2p54</text>
<text x="41" y="173.9">Header_2p54</text>
<text x="68.7" y="173.9">Header_2p54</text>
</g>
<g font-size="1.7" fill="#004080">
<text x="239.1" y="20">NC</text>
<text x="239.1" y="21.9">VBAT VREF+</text>
<text x="245" y="20">VREF-</text>
<text x="41.8" y="29.3">3</text>
<text x="87" y="29.4">3</text>
<text x="140.8" y="27.4">PA0-WKUP</text>
<text x="140.8" y="29.3">PA1</text>
<text x="165.4" y="27.4">PB0</text>
<text x="165.4" y="29.3">PB1</text>
<text x="239.1" y="25.5">VDD_1VSS_1</text>
<text x="239.1" y="27.4">VDD_2VSS_2</text>
<text x="239.1" y="29.3">VDD_3VSS_3</text>
<text x="41.8" y="32.9">1</text>
<text x="41.8" y="31.1">2</text>
<text x="87" y="33.2">1</text>
<text x="87" y="31.3">2</text>
<text x="140.8" y="31.1">PA2</text>
<text x="140.8" y="32.9">PA3</text>
<text x="140.8" y="34.8">PA4</text>
<text x="158.3" y="34.8">PB4/JNTRST</text>
<text x="159" y="31.1">PB2/BOOT2</text>
<text x="160.8" y="32.9">PB3/JTD0</text>
<text x="239.1" y="31.1">VDD_4VSS_4</text>
<text x="239.1" y="32.9">VDD_5VSS_5</text>
<text x="140.8" y="36.7">PA5</text>
<text x="140.8" y="38.5">PA6</text>
<text x="140.8" y="40.4">PA7</text>
<text x="165.4" y="36.7">PB5</text>
<text x="165.4" y="38.5">PB6</text>
<text x="165.4" y="40.4">PB7</text>
<text x="239.1" y="36.7">VDDA</text>
<text x="245.6" y="36.7">VSSA</text>
<text x="140.8" y="42.2">PA8</text>
<text x="140.8" y="44.1">PA9</text>
<text x="140.8" y="45.9">PA10</text>
<text x="140.8" y="47.8">PA11</text>
<text x="165.4" y="45.9">PB8</text>
<text x="165.4" y="47.8">PB9</text>
<text x="140.8" y="49.7">PA12</text>
<text x="140.8" y="51.5">PA13</text>
<text x="140.8" y="53.4">PA14</text>
<text x="164.4" y="51.5">PB11</text>
<text x="164.4" y="49.7">PB10</text>
<text x="164.4" y="53.4">PB12</text>
<text x="140.8" y="55.2">PA15</text>
<text x="164.4" y="55.2">PB13</text>
<text x="164.4" y="57.1">PB14</text>
<text x="164.4" y="58.9">PB15</text>
<text x="140.8" y="60.8">PC0</text>
<text x="140.8" y="62.6">PC1</text>
<text x="140.8" y="64.5">PC2</text>
<text x="165.3" y="62.6">PD0</text>
<text x="165.3" y="64.5">PD1</text>
<text x="140.8" y="66.4">PC3</text>
<text x="140.8" y="68.2">PC4</text>
<text x="140.8" y="70">PC5</text>
<text x="140.8" y="71.9">PC6</text>
<text x="165.3" y="66.4">PD2</text>
<text x="165.3" y="68.2">PD3</text>
<text x="165.3" y="70">PD4</text>
<text x="165.3" y="71.9">PD5</text>
<text x="140.8" y="73.8">PC7</text>
<text x="140.8" y="75.6">PC8</text>
<text x="140.8" y="77.5">PC9</text>
<text x="165.3" y="73.8">PD6</text>
<text x="165.3" y="75.6">PD7</text>
<text x="140.8" y="79.3">PC10</text>
<text x="140.8" y="81.2">PC11</text>
<text x="140.8" y="83">PC12</text>
<text x="164.3" y="83">PD10</text>
<text x="165.3" y="79.3">PD8</text>
<text x="165.3" y="81.2">PD9</text>
<text x="140.8" y="84.9">PC13-TAMPER-RTC</text>
<text x="140.8" y="86.8">PC14-OSC32_IN</text>
<text x="140.8" y="88.6">PC15-OSC32_OUT</text>
<text x="164.3" y="84.9">PD11</text>
<text x="164.3" y="86.8">PD12</text>
<text x="164.3" y="88.6">PD13</text>
<text x="231.6" y="86.8">TXD CANH</text>
<text x="231.6" y="88.6">RXD CANL</text>
<text x="276.1" y="87.7">1</text>
<text x="276.1" y="85.8">2</text>
<text x="59.2" y="92.3">XTAL1</text>
<text x="68.4" y="92.3">GND</text>
<text x="140.8" y="90.4">PE0</text>
<text x="140.8" y="92.3">PE1</text>
<text x="140.8" y="94.2">PE2</text>
<text x="164.3" y="90.4">PD14</text>
<text x="164.3" y="92.3">PD15</text>
<text x="231.6" y="94.2">VCC</text>
<text x="239.8" y="94.2">S</text>
<text x="59.2" y="101.6">GND</text>
<text x="66.9" y="101.6">XTAL2</text>
<text x="140.8" y="96">PE3</text>
<text x="140.8" y="97.8">PE4</text>
<text x="140.8" y="99.7">PE5</text>
<text x="140.8" y="101.6">PE6</text>
<text x="231.6" y="96">VREF GND</text>
<text x="140.8" y="103.4">PE7</text>
<text x="140.8" y="105.3">PE8</text>
<text x="140.8" y="107.1">PE9</text>
<text x="162.2" y="107.1">OSC_IN</text>
<text x="140.8" y="109">PE10</text>
<text x="140.8" y="110.8">PE11</text>
<text x="140.8" y="112.7">PE12</text>
<text x="160.3" y="109">OSC_OUT</text>
<text x="162.7" y="110.8">BOOT0</text>
<text x="164" y="112.7">NRST</text>
<text x="140.8" y="114.6">PE13</text>
<text x="140.8" y="116.4">PE14</text>
<text x="140.8" y="118.3">PE15</text>
<text x="24.7" y="134.9">1</text>
<text x="24.7" y="136.8">2</text>
<text x="51" y="134.9">1</text>
<text x="51" y="136.8">2</text>
<text x="234.6" y="134.9">1</text>
<text x="234.6" y="136.8">2</text>
<text x="24.7" y="138.7">3</text>
<text x="24.7" y="140.5">4</text>
<text x="51" y="138.7">3</text>
<text x="51" y="140.5">4</text>
<text x="234.6" y="138.7">3</text>
<text x="234.6" y="140.5">4</text>
<text x="24.8" y="164.6">1</text>
<text x="24.8" y="166.5">2</text>
<text x="49.3" y="164.6">1</text>
<text x="49.3" y="166.5">2</text>
<text x="77" y="164.6">1</text>
<text x="77" y="166.5">2</text>
<text x="24.8" y="168.3">3</text>
<text x="24.8" y="170.2">4</text>
<text x="49.3" y="168.3">3</text>
<text x="49.3" y="170.2">4</text>
<text x="77" y="168.3">3</text>
<text x="77" y="170.2">4</text>
</g>
<g font-size="1.7" fill="#f00">
<text x="14.1" y="30">BOOT0</text>
<text x="123.6" y="29.8">UART_TX2</text>
<text x="181" y="30">BOOT1</text>
<text x="57" y="30.2">BOOT1</text>
<text x="123.6" y="31.6">UART_RX2</text>
<text x="181" y="37.2">I2C_SCL</text>
<text x="181" y="39">I2C_SDA</text>
<text x="125.4" y="42.7">UART_TX1</text>
<text x="125.4" y="44.6">UART_RX1</text>
<text x="181" y="44.6">CAN_RX</text>
<text x="181" y="46.5">CAN_TX</text>
<text x="123.6" y="52.2">JTCK</text>
<text x="123.6" y="50.3">JTMS</text>
<text x="181" y="48.3">UART_TX3</text>
<text x="181" y="50.1">UART_RX3</text>
<text x="51.2" y="68.7">RESET_N 1</text>
<text x="89.2" y="85.4">OSC_IN</text>
<text x="123.6" y="89.3">PE0</text>
<text x="212.6" y="85.4">CAN_TX</text>
<text x="212.6" y="87.2">CAN_RX</text>
<text x="123.6" y="91.2">PE1</text>
<text x="123.6" y="93">PE2</text>
<text x="123.6" y="94.9">PE3</text>
<text x="66.1" y="107.6">OSC_OUT</text>
<text x="181" y="105.8">OSC_IN</text>
<text x="181" y="107.6">OSC_OUT</text>
<text x="181" y="111.4">RESET_N</text>
<text x="181" y="109.7">BOOT0</text>
<text x="38.3" y="135.7">PE0</text>
<text x="38.3" y="137.5">PE1</text>
<text x="64.2" y="137.5">PE3</text>
<text x="64.2" y="135.7">PE2</text>
<text x="90.2" y="135.7">JTMS</text>
<text x="90.2" y="137.5">JTCK</text>
<text x="247.8" y="137.3">I2C_SDA</text>
<text x="247.8" y="135.4">I2C_SCL</text>
<text x="90.2" y="139.2">RESET_N</text>
<text x="36.4" y="165.1">UART_TX2</text>
<text x="36.4" y="167">UART_RX2</text>
<text x="60.5" y="167">UART_RX1</text>
<text x="60.5" y="165.1">UART_TX1</text>
<text x="88.3" y="167">UART_RX3</text>
<text x="88.3" y="165.1">UART_TX3</text>
</g>
<g font-size="1.3">
<text x="36" y="7.6">5</text>
<text x="91.7" y="7.6">4</text>
<text x="147.3" y="7.6">3</text>
<text x="202.9" y="7.6">2</text>
<text x="258.5" y="7.6">1</text>
<text x="6.8" y="31.3">D</text>
<text x="286.8" y="31.3">D</text>
<text x="6.8" y="75.3">C</text>
<text x="286.8" y="75.3">C</text>
<text x="6.8" y="119.4">B</text>
<text x="286.8" y="119.4">B</text>
<text x="6.8" y="163.4">A</text>
<text x="286.8" y="163.4">A</text>
<text x="36" y="185.6">5</text>
<text x="91.7" y="185.6">4</text>
<text x="147.3" y="185.6">3</text>
<text x="202.9" y="185.6">2</text>
<text x="258.5" y="185.6">1</text>
</g>
</svg>
